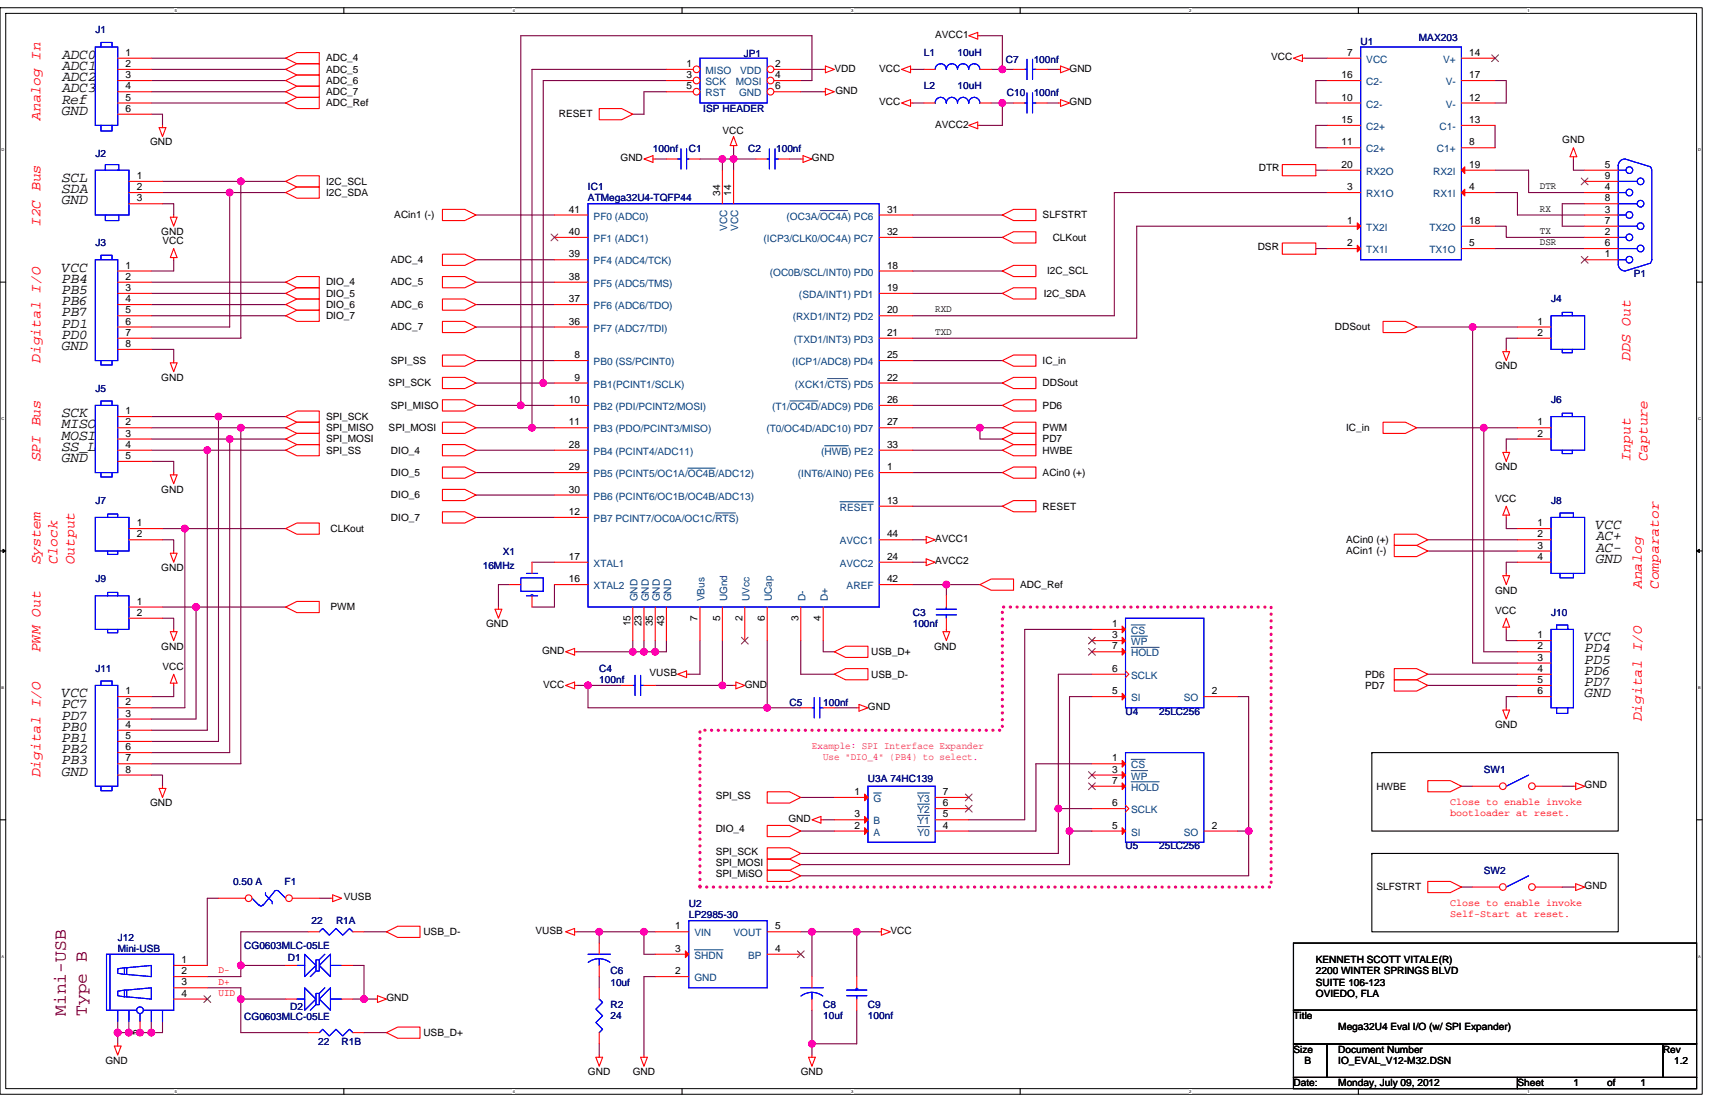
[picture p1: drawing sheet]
<svg xmlns="http://www.w3.org/2000/svg" width="432mm" height="279mm" viewBox="0 0 432 279" stroke-linecap="round" stroke-linejoin="round" font-family="sans-serif">
<path d="M0 1.9h428.6v273.5h-428.6zM1.4 3.4h425.8v270.6h-425.8z" fill="none" stroke="#000" stroke-width=".25"/>
<g fill="#fff">
<path d="M44 2.1h.6v1.1h-.6z"/>
<path d="M44 274.2h.6v1.1h-.6z"/>
</g>
<path d="M86.6 1.9v1.5M86.6 274v1.4" fill="none" stroke="#000" stroke-width=".28"/>
<g fill="#fff">
<path d="M129.1 2.1h.6v1.1h-.6z"/>
<path d="M129.1 274.2h.6v1.1h-.6z"/>
</g>
<path d="M171.7 1.9v1.5M171.7 274v1.4" fill="none" stroke="#000" stroke-width=".28"/>
<g fill="#fff">
<path d="M214.3 2.1h.5v1.1h-.5z"/>
<path d="M214.3 274.2h.5v1.1h-.5z"/>
</g>
<path d="M256.9 1.9v1.5M256.9 274v1.4" fill="none" stroke="#000" stroke-width=".28"/>
<g fill="#fff">
<path d="M299.4 2.1h.6v1.1h-.6z"/>
<path d="M299.4 274.2h.6v1.1h-.6z"/>
</g>
<path d="M342 1.9v1.5M342 274v1.4" fill="none" stroke="#000" stroke-width=".28"/>
<g fill="#fff">
<path d="M384.6 2.1h.5v1.1h-.5z"/>
<path d="M384.6 274.2h.5v1.1h-.5z"/>
<path d="M.4 37.2h.7v1.1h-.7z"/>
<path d="M427.5 37.2h.7v1.1h-.7z"/>
<path d="M.4 104.8h.7v1.2h-.7z"/>
<path d="M427.5 104.8h.7v1.2h-.7z"/>
</g>
<path d="M0 71h1.4M427.2 71h1.4" fill="none" stroke="#000" stroke-width=".28"/>
<g fill="#fff">
<path d="M.4 172.5h.6v1.1h-.6z"/>
<path d="M427.5 172.5h.7v1.1h-.7z"/>
</g>
<path d="M0 138.7h1.4M427.2 138.7h1.4" fill="none" stroke="#000" stroke-width=".28"/>
<path d="M.7 138.3l.7 .4-.7 .4zM427.2 138.7l.7-.4v.8z" fill="#000" stroke="#000" stroke-width=".25"/>
<g fill="#fff">
<path d="M.4 240.2h.6v1.1h-.6z"/>
<path d="M427.5 240.2h.7v1.1h-.7z"/>
</g>
<g fill="none" stroke="#000" stroke-width=".28">
<path d="M345.4 189.4h62v19.8h-62zM345.4 189.4h.1M0 206.4h1.4M345.4 214.8h62v19.7h-62zM345.4 214.8h.1M427.2 206.4h1.4M325.7 237.4h101.5v16.9h-101.5zM325.7 254.3h101.5v8.4h-101.5zM325.7 262.7h8.4v8.5h-8.4zM325.7 271.2h56.4v2.8h-56.4zM334.1 262.7h84.6v8.5h-84.6zM382.1 271.2h45.1v2.8h-45.1z"/>
<path d="M418.7 262.7h8.5v8.5h-8.5z"/>
</g>
<path d="M176.2 183.8h76.2v-31h67.6v70.5h-143.8z" fill="none" stroke="#ff0080" stroke-width=".83" stroke-dasharray="0 1.7"/>
<g fill="none" stroke="#800040" stroke-width=".28">
<path d="M38.1 17.5h33.8M38.1 14.6h33.8M167.8 17.5h-33.9v90.2M201.6 17.5h5.7M229.8 17.5h2.8M246.7 9h5.7v8.5M249.6 17.5h2.8M252.4 17.5h2.8M263.7 17.5h2.8M328.5 14.6h5.6M38.1 25.9h33.8M38.1 23.1h33.8"/>
<path d="M38.1 20.3h33.8M38.1 28.7h2.8v2.9M167.8 23.1h-5.7v5.6h-2.8M167.8 20.3h-31v76.1M184.7 37.2v2.8M201.6 23.1h5.7M201.6 20.3h2.8v-11.3h-73.3v93M229.8 25.9h2.8M249.6 25.9h2.8M252.4 25.9h2.8M252.4 25.9v5.7h-5.7M263.7 25.9h2.8"/>
<path d="M334.1 31.6h-2.8v5.6h2.8M334.1 20.3h-2.8v5.6h2.8M376.4 20.3h2.8v5.6h-2.8M376.4 31.6v5.6M40.9 51.3h2.8v2.8M40.9 48.5h16.9M40.9 45.7h19.7M57.8 48.5h14.1M57.8 48.5v33.8h-19.7M60.6 45.7h11.3M60.6 45.7v39.4h-22.5M119.8 54.1h19.8"/>
<path d="M165 40h2.8M176.2 40h5.7M181.9 40h2.8M181.9 40v2.8M184.7 40v2.8M184.7 40h5.6M198.8 40h2.8M229.8 59.8h22.6M229.8 54.1h22.6M331.3 42.8h2.8M334.1 56.9h-47.9v28.2h-56.4M334.1 48.5h-53.5v31h-50.8"/>
<path d="M376.4 42.8h8.5v5.7h14.1M376.4 56.9h2.8v2.9h19.8M376.4 48.5h5.7v5.6h16.9M396.2 40v2.8h2.8M399 51.3h-5.7v5.6h5.7M38.1 71h33.8M38.1 73.9h33.8M38.1 76.7h33.8M38.1 79.5h33.8M43.7 65.4v2.8h-5.6M119.8 65.4h19.8M119.8 71h19.8"/>
<path d="M119.8 76.7h19.8M229.8 68.2h22.6M229.8 73.9h22.6M331.3 62.6h2.8M376.4 62.6h22.6M38.1 87.9h5.6v2.9M119.8 96.4h17M119.8 82.3h19.8M119.8 90.8h19.8M136.8 96.4h2.8M229.8 96.4h22.6M229.8 90.8h22.6"/>
<path d="M356.7 82.3h14.1M370.8 82.3h11.3M370.8 82.3v84.6h11.3M382.1 85.1h-2.9v2.8M38.1 116.1h5.6v2.9M38.1 107.7h22.5M38.1 110.5h19.7M38.1 104.9h16.9M38.1 113.3h14.1M52.2 113.3h19.7M52.2 113.3v70.5h-14.1M55 104.9h16.9"/>
<path d="M55 104.9v81.7h-16.9M57.8 110.5h14.1M57.8 110.5v78.9h-19.7M60.6 107.7h11.3M60.6 107.7v84.6h-22.5M119.8 102h11.3M119.8 107.7h14.1M119.8 113.3h19.8M119.8 119h19.8M131.1 102h8.5M133.9 107.7h5.7M229.8 119h22.6"/>
<path d="M229.8 102h22.6M229.8 107.7h16.9v2.8h5.7M229.8 113.3h22.6M246.7 107.7h5.7M356.7 107.7h16.9M373.6 107.7h8.5M373.6 107.7v56.4h8.5M382.1 110.5h-2.9v2.8M40.9 135.9h2.8v2.8M40.9 133.1h5.6v45.1h-8.4M46.5 133.1h25.4M119.8 124.6h19.8"/>
<path d="M119.8 130.2h19.8M229.8 135.9h2.8M229.8 127.4h22.6M359.5 135.9h22.6M359.5 138.7h22.6M379.2 130.2v2.9h2.9M40.9 152.8h8.5v28.2h-11.3M40.9 155.6h2.8v2.8M49.4 152.8h22.5M128.3 147.2h-2.8v5.6M133.9 141.5h5.7M139.6 147.2v5.6h-5.7"/>
<path d="M229.8 141.5h2.8M229.8 147.2h8.5v2.8M238.3 147.2h8.4M274.9 158.4h-16.9v48h-14.1M379.2 158.4v2.8h2.9M382.1 141.5h-2.9v2.8M43.7 172.5v2.8h-5.6M145.2 172.5h2.8M145.2 164.1h14.1M148 172.5h8.5M148 172.5v5.7h45.2M159.3 161.2v2.9"/>
<path d="M159.3 164.1h2.8M162.1 164.1h2.9M162.1 161.2v2.9M165 161.2v2.9M165 172.5h16.9M167.8 161.2v2.9h-2.8M176.2 161.2v8.5h-2.8M181.9 161.2v11.3M181.9 172.5h2.8M193.2 161.2v17h8.4M201.6 161.2v8.5h8.5M207.3 161.2v2.9h2.8"/>
<path d="M210.1 178.2h5.6M274.9 169.7h-8.4v33.8M274.9 175.3h-5.6v42.3h-67.7M311.6 175.3h2.8v33.9M359.5 169.7h22.6M359.5 172.5h22.6M382.1 175.3h-2.9v2.9M38.1 195.1h2.8v2.8M274.9 192.3h-14.1v16.9h-16.9M368 197.9h2.8M393.3 197.9h2.9M201.6 209.2h8.5"/>
<path d="M201.6 200.7h8.5M207.3 206.4h2.8M266.5 203.5v11.3h-64.9M266.5 203.5h8.4M269.3 209.2h5.6M311.6 209.2h2.8M314.4 209.2v11.3h-112.8M55 226.1h-2.8v16.9M77.6 234.5h-17v8.5M80.4 226.1h2.8M91.7 234.5h5.6M145.2 234.5h5.7v2.9"/>
<path d="M150.9 234.5h11.2M162.1 234.5h2.9M162.1 234.5v5.7h2.9M201.6 234.5h2.8M204.4 234.5v11.3M204.4 234.5h11.3M215.7 234.5v11.3M215.7 234.5h5.7M368 223.3h2.8M393.3 223.3h2.9M29.6 257.1v2.8M29.6 259.9v2.8"/>
<path d="M29.6 259.9h2.8M32.4 257.1v2.8M32.4 259.9h5.7M38.1 257.1v2.8M40.9 257.1v2.8h-2.8M52.2 248.6h8.4v2.9M60.6 251.5h11.3M60.6 243h11.3M60.6 251.5v8.4h17M60.6 243v2.8h-8.4M88.8 243h2.9v8.5M88.8 251.5h2.9"/>
<path d="M91.7 251.5h2.8M91.7 259.9h5.6M150.9 245.8v2.8M165 245.8h-2.9v19.8M204.4 254.3v8.4M215.7 254.3v8.4h-11.3M150.9 262.7v2.9M204.4 262.7v2.9"/>
</g>
<g fill="#f0f" stroke="#f0f" stroke-width=".28">
<circle cx="215.7" cy="234.5" r=".84"/>
<circle cx="204.4" cy="234.5" r=".84"/>
<circle cx="204.4" cy="262.7" r=".84"/>
<circle cx="162.1" cy="234.5" r=".84"/>
<circle cx="150.9" cy="234.5" r=".84"/>
<circle cx="238.3" cy="147.1" r=".84"/>
<circle cx="46.5" cy="133" r=".84"/>
<circle cx="49.3" cy="152.8" r=".84"/>
<circle cx="57.8" cy="48.5" r=".84"/>
<circle cx="60.6" cy="45.6" r=".84"/>
<circle cx="52.2" cy="113.3" r=".84"/>
<circle cx="252.4" cy="17.4" r=".84"/>
<circle cx="252.4" cy="25.9" r=".84"/>
<circle cx="181.9" cy="172.5" r=".84"/>
<circle cx="148" cy="172.5" r=".84"/>
<circle cx="193.2" cy="178.1" r=".84"/>
<circle cx="60.6" cy="251.5" r=".84"/>
<circle cx="29.6" cy="259.9" r=".84"/>
<circle cx="38.1" cy="259.9" r=".84"/>
<circle cx="32.4" cy="259.9" r=".84"/>
<circle cx="91.6" cy="251.5" r=".84"/>
<circle cx="60.6" cy="243" r=".84"/>
<circle cx="35.3" cy="259.9" r=".84"/>
<circle cx="181.9" cy="40" r=".84"/>
<circle cx="184.7" cy="40" r=".84"/>
<circle cx="159.3" cy="164" r=".84"/>
<circle cx="165" cy="164" r=".84"/>
<circle cx="131.1" cy="102" r=".84"/>
<circle cx="133.9" cy="107.7" r=".84"/>
<circle cx="136.8" cy="96.4" r=".84"/>
<circle cx="246.7" cy="107.7" r=".84"/>
<circle cx="373.6" cy="107.7" r=".84"/>
<circle cx="370.8" cy="82.3" r=".84"/>
<circle cx="162.1" cy="164" r=".84"/>
<circle cx="55" cy="104.8" r=".84"/>
<circle cx="57.8" cy="110.5" r=".84"/>
<circle cx="60.6" cy="107.7" r=".84"/>
<circle cx="266.5" cy="203.5" r=".84"/>
<circle cx="269.3" cy="209.2" r=".84"/>
<circle cx="314.4" cy="209.2" r=".84"/>
</g>
<g fill="none" stroke="#f00" stroke-width=".28">
<path d="M71.9 14.6l2.8-1.4h5.7v2.8h-5.7zM71.9 17.5l2.8-1.5h5.7v2.9h-5.7zM207.3 17.5h.5M207.8 16.6l2.3 .9-2.3 .8zM227 17.5l2.3-.9v1.7zM229.3 17.5h.5M243.9 9l2.3-.9v1.7zM246.2 9h.5M266.5 17.5h.5M267 16.6l2.3 .9-2.3 .8zM325.7 14.6l2.2-.8v1.7zM327.9 14.6h.6"/>
<path d="M334.1 14.6h8.5M368 14.6h8.4M40.1 32.1h1.7l-.9 2.3zM40.9 31.6v.5M71.9 20.3l2.8-1.4h5.7v2.8h-5.7zM71.9 23.1l2.8-1.4h5.7v2.8h-5.7zM71.9 25.9l2.8-1.4h5.7v2.8h-5.7zM150.9 27.3h5.6l2.8 1.4-2.8 1.4h-5.6zM184.7 34.4l.8 2.2h-1.6zM184.7 36.6v.6M202.2 39.2l2.2 .8-2.2 .9zM207.3 23.1h.5"/>
<path d="M207.8 22.2l2.3 .9-2.3 .8zM227 25.9l2.3-.8v1.7zM229.3 25.9h.5M232.6 25.9h2.9M243.9 31.6l2.3-.9v1.7zM246.2 31.6h.5M246.7 25.9h2.9M255.2 25.9h2.8M260.8 25.9h2.9M266.5 25.9h.5M267 25.1l2.3 .8-2.3 .9zM334.1 37.2h8.5"/>
<path d="M334.1 31.6h8.5M334.1 25.9h8.5M334.1 20.3h8.5M368 37.2h8.4M368 31.6h8.4M368 25.9h8.4M368 20.3h8.4M396.2 37.2l.8 2.3h-1.7zM396.2 39.5v.5M42.9 54.7h1.7l-.9 2.2zM43.7 54.1v.6M71.9 45.7l2.8-1.5h5.7v2.9h-5.7z"/>
<path d="M71.9 48.5l2.8-1.4h5.7v2.8h-5.7zM111.4 52.7h5.6l2.8 1.4-2.8 1.4h-5.6zM162.1 40l2.3-.8v1.7zM164.4 40h.6M201.6 40h.6M252.4 59.8l2.8-1.5h5.6v2.9h-5.6zM252.4 54.1l2.8-1.4h5.6v2.8h-5.6zM322.9 41.4h8.4v2.8h-8.4zM334.1 56.9h8.5M334.1 48.5h8.5M334.1 42.8h8.5M368 56.9h8.4"/>
<path d="M368 48.5h8.4M368 42.8h8.4M43.7 62.6l.9 2.2h-1.7zM43.7 64.8v.6M71.9 71l2.8-1.4h5.7v2.8h-5.7zM71.9 79.5l2.8-1.4h5.7v2.8h-5.7zM71.9 76.7l2.8-1.4h5.7v2.8h-5.7zM71.9 73.9l2.8-1.5h5.7v2.9h-5.7zM111.4 64h5.6l2.8 1.4-2.8 1.4h-5.6zM111.4 69.6h5.6l2.8 1.4-2.8 1.4h-5.6zM111.4 75.3h5.6l2.8 1.4-2.8 1.4h-5.6zM252.4 68.2l2.8-1.4h5.6v2.8h-5.6z"/>
<path d="M252.4 73.9l2.8-1.5h5.6v2.9h-5.6zM322.9 61.2h8.4v2.8h-8.4zM334.1 62.6h8.5M368 62.6h8.4M42.9 91.3h1.7l-.9 2.3zM43.7 90.8v.5M111.4 89.4h5.6l2.8 1.4-2.8 1.4h-5.6zM111.4 95h5.6l2.8 1.4-2.8 1.4h-5.6zM111.4 80.9h5.6l2.8 1.4-2.8 1.4h-5.6zM252.4 90.8l2.8-1.4h5.6v2.8h-5.6zM252.4 96.4l2.8-1.4h5.6v2.8h-5.6zM348.2 80.9h5.7l2.8 1.4-2.8 1.4h-5.7z"/>
<path d="M378.4 88.5h1.7l-.9 2.3zM379.2 87.9v.6M42.9 119.5h1.7l-.9 2.3zM43.7 119v.5M71.9 104.9l2.8-1.4h5.7v2.8h-5.7zM71.9 113.3l2.8-1.4h5.7v2.8h-5.7zM71.9 110.5l2.8-1.4h5.7v2.8h-5.7zM71.9 107.7l2.8-1.4h5.7v2.8h-5.7zM111.4 106.3h5.6l2.8 1.4-2.8 1.4h-5.6zM111.4 100.6h5.6l2.8 1.4-2.8 1.5h-5.6zM111.4 111.9h5.6l2.8 1.4-2.8 1.4h-5.6zM111.4 117.6h5.6l2.8 1.4-2.8 1.4h-5.6z"/>
<path d="M252.4 119l2.8-1.4h5.6v2.8h-5.6zM252.4 107.7l2.8-1.4h5.6v2.8h-5.6zM252.4 102l2.8-1.4h5.6v2.9h-5.6zM252.4 110.5l2.8-1.4h5.6v2.8h-5.6zM252.4 113.3l2.8-1.4h5.6v2.8h-5.6zM348.2 106.3h5.7l2.8 1.4-2.8 1.4h-5.7zM378.4 113.9h1.7l-.9 2.2zM379.2 113.3v.6M42.9 139.3h1.7l-.9 2.2zM43.7 138.7v.6M71.9 133.1l2.8-1.4h5.7v2.8h-5.7zM111.4 128.8h5.6l2.8 1.4-2.8 1.5h-5.6z"/>
<path d="M111.4 123.2h5.6l2.8 1.4-2.8 1.4h-5.6zM232.6 135.9h.6M233.2 135l2.3 .9-2.3 .8zM252.4 127.4l2.8-1.4h5.6v2.8h-5.6zM351 137.3h5.7l2.8 1.4-2.8 1.4h-5.7zM351 134.5h5.7l2.8 1.4-2.8 1.4h-5.7zM379.2 129.7v.5M379.2 127.4l.9 2.3h-1.7zM42.9 159h1.7l-.9 2.2zM43.7 158.4v.6M71.9 152.8l2.8-1.4h5.7v2.8h-5.7zM124.7 153.4h1.6l-.8 2.2z"/>
<path d="M125.5 152.8v.6M232.6 141.5h.6M233.2 140.7l2.3 .8-2.3 .9zM237.4 159h1.7l-.8 2.2zM238.3 158.4v.6M246.7 147.2l2.9-1.4h5.6v2.8h-5.6zM378.4 144.9h1.7l-.9 2.3zM379.2 144.3v.6M379.2 157.9v.5M379.2 155.6l.9 2.3h-1.7zM43.7 169.7l.9 2.3h-1.7zM43.7 172v.5"/>
<path d="M142.4 164.1l2.3-.9v1.7zM142.4 172.5l2.3-.8v1.7zM144.7 164.1h.5M144.7 172.5h.5M170.6 169.7l2.3-.8v1.7zM172.9 169.7h.5M184.7 172.5h.6M185.3 171.7l2.2 .8-2.2 .9zM201.6 178.2h2.8M207.3 178.2h2.8M210.1 169.7l2.8-1.4h5.6v2.8h-5.6zM210.1 164.1l2.8-1.4h5.6v2.8h-5.6z"/>
<path d="M215.7 178.2h.6M216.3 177.3l2.2 .9-2.2 .8zM351 171.1h5.7l2.8 1.4-2.8 1.4h-5.7zM351 168.3h5.7l2.8 1.4-2.8 1.4h-5.7zM378.4 178.7h1.7l-.9 2.3zM379.2 178.2v.5M40.1 198.5h1.7l-.9 2.2zM40.9 197.9v.6M193.2 199.3h5.6l2.8 1.4-2.8 1.4h-5.6zM359.5 196.5h5.6l2.9 1.4-2.9 1.4h-5.6zM396.2 197.9h.5M396.7 197.1l2.3 .8-2.3 .9z"/>
<path d="M193.2 219.1h5.6l2.8 1.4-2.8 1.4h-5.6zM193.2 216.2h5.6l2.8 1.4-2.8 1.5h-5.6zM193.2 213.4h5.6l2.8 1.4-2.8 1.4h-5.6zM193.2 207.8h5.6l2.8 1.4-2.8 1.4h-5.6zM204.4 206.4l2.3-.9v1.7zM206.7 206.4h.6M210.1 209.2h8.4M210.1 206.4h8.4M210.1 200.7h8.4M235.5 209.2h8.4M235.5 206.4h8.4M235.5 203.5h8.4"/>
<path d="M235.5 200.7h8.4M83.2 226.1h.6M83.8 225.3l2.2 .8-2.2 .8zM97.3 234.5l2.8-1.3h5.6v2.8h-5.6zM142.4 234.5l2.3-.8v1.7zM144.7 234.5h.5M221.4 234.5h.5M221.9 233.7l2.3 .8-2.3 .9zM359.5 221.9h5.6l2.9 1.4-2.9 1.4h-5.6zM396.2 223.3h.5M396.7 222.4l2.3 .9-2.3 .8zM94.5 251.5h.5"/>
<path d="M95 250.6l2.3 .9-2.3 .8zM97.3 259.9l2.8-1.4h5.6v2.8h-5.6zM150.9 248.6v2.9M150.9 259.9v2.8M28.8 263.3h1.7l-.9 2.3zM29.6 262.7v.6M150 266.1h1.7l-.8 2.3zM150.9 265.6v.5M161.3 266.1h1.7l-.9 2.3zM162.1 265.6v.5M203.6 266.1h1.7l-.9 2.3zM204.4 265.6v.5"/>
</g>
<g fill="none" stroke="#00f" stroke-width=".28">
<path d="M342.6 11.8h25.4v53.6h-25.4zM246.7 25.9a1.39 1.39 0 0 0-1.4-1.4 1.38 1.38 0 0 0-1.4 1.4 1.39 1.39 0 0 0-1.4-1.4 1.38 1.38 0 0 0-1.4 1.4 1.4 1.4 0 0 0-1.5-1.4 1.38 1.38 0 0 0-1.3 1.4 1.4 1.4 0 0 0-1.5-1.4 1.38 1.38 0 0 0-1.3 1.4M258 25.9h.6M258.6 23.4v5M260 25.9h.8M260 23.4v5M204.4 178.2h.6M205 175.6v5.1M206.4 178.2h.9M206.4 175.6v5.1M218.5 197.9h17v14.1h-17zM63.5 226.1l1.7 1.7"/>
<path d="M65.2 227.7l.5 .3 .5-.3M66.8 224.7v.6l1.7 1.6v.6M69.1 224.4l.3-.2h.7l1.8 1.9M69.1 224.4l-2.8 3.4M150.9 251.5l.8 .8-1.7 1.7 1.7 1.7-1.7 1.7 1.7 1.7-.8 .8"/>
</g>
<g fill="#f00" stroke="#f00" stroke-width=".28">
<path d="M217.7 208.3l.8 .9-.8 .8z"/>
<path d="M217.7 205.5l.8 .9-.8 .8z"/>
<path d="M217.7 199.9l.8 .8-.8 .9z"/>
<path d="M341.7 61.7l.9 .9-.9 .8z"/>
<path d="M341.7 56.1l.9 .8-.9 .9z"/>
<path d="M368.8 47.6v1.7l-.8-.8z"/>
<path d="M368.8 42v1.7l-.8-.9z"/>
</g>
<path d="M219.9 199.6h2M231 199.6h3M231 208.1h3M231 205.2h3M231 202.4h3" fill="none" stroke="#004080" stroke-width=".25"/>
<path d="M375.6 13.8l1.7 1.7M377.3 13.8l-1.7 1.7M243.1 199.9l1.7 1.7M244.8 199.9l-1.8 1.7M243.1 202.7l1.7 1.7M244.8 202.7l-1.8 1.7" fill="none" stroke="#804000" stroke-width=".25"/>
<circle cx="72.8" cy="226.1" r=".84" fill="#fff" stroke="#f00" stroke-width=".28"/>
<path d="M73.6 226.1h6.8" fill="none" stroke="#f00" stroke-width=".28"/>
<circle cx="62.6" cy="226.1" r=".84" fill="#fff" stroke="#f00" stroke-width=".28"/>
<g fill="none" stroke="#f00" stroke-width=".28">
<path d="M29.6 14.6h8.5M29.6 17.5h8.5M29.6 20.3h8.5M29.6 23.1h8.5M29.6 25.9h8.5M29.6 28.7h8.5M167.8 40h2.8M173.4 40h2.8M190.3 40h2.9M196 40h2.8M399 42.8h8.4M399 45.7h8.4"/>
<path d="M399 48.5h8.4M399 51.3h8.4M399 54.1h8.4M399 56.9h8.4M399 59.8h8.4M29.6 68.2h8.5M29.6 71h8.5M29.6 73.9h8.5M29.6 76.7h8.5M29.6 79.5h8.5M399 62.6h8.4M399 65.4h8.4"/>
<path d="M29.6 82.3h8.5M29.6 85.1h8.5M29.6 87.9h8.5M32.4 133.1h8.5M32.4 135.9h8.5M156.5 172.5h2.8M162.1 172.5h2.9M382.1 161.2h8.4M382.1 164.1h8.4M382.1 166.9h8.4M382.1 169.7h8.4M382.1 172.5h8.4"/>
<path d="M382.1 175.3h8.4M55 226.1h6.8M77.6 234.5h2.8M88.8 234.5h2.9M150.9 237.4v2.8M35.3 257.1v2.8M43.7 243h8.5M43.7 245.8h8.5M43.7 248.6h8.5M43.7 251.5h8.5M71.9 251.5h2.8M71.9 243h2.8"/>
<path d="M86 251.5h2.8M86 243h2.8M150.9 243v2.8M204.4 245.8v2.8M204.4 251.5v2.8"/>
</g>
<g fill="none" stroke="#00f" stroke-width=".28">
<path d="M24 11.8h5.6v19.8h-5.6zM25.4 11.8v-1.1h2.8v1.1M25.4 31.6v1.4h2.8v-1.4M171.4 37.5v5M172.9 37.5v5M193.7 37.5v5M195.1 37.5v5M170.6 40h.8M172.9 40h.5M193.2 40h.5M195.1 40h.9M407.4 42.8h2"/>
<path d="M407.4 48.5h2M407.4 54.1h2M407.4 59.8h2M407.4 41.7v24.8a1.68 1.68 0 0 0 1.7 1.7M407.4 45.7h4.8M407.4 51.3h4.8M407.4 56.9h4.8M407.4 41.7a1.66 1.66 0 0 1 1.7-1.7l6.5 2M415.5 42l.4 .8M415.9 42.8v22.6M24 65.4h5.6v25.4h-5.6zM25.4 65.4v-1.1h2.8v1.1"/>
<path d="M407.4 65.4h2M407.4 62.6h4.8M415.6 66.2l-6.5 2M415.9 65.4l-.4 .8M25.4 90.8v1.1h2.8v-1.1M24 130.2h8.4v8.5h-8.4zM27.1 130.2v-.8h2.5v.8M27.1 138.7v.9h2.5v-.9M390.5 158.4h5.7v19.8h-5.7zM391.9 158.4v-1.1h2.8v1.1M159.3 172.5h.6M159.9 170v5.1"/>
<path d="M161.3 172.5h.8M161.3 170v5.1M391.9 178.2v1.4h2.8v-1.4M384.9 195.1l-5.7 2.8M80.4 234.5l.8-.8 1.7 1.7 1.7-1.7 1.7 1.7 1.7-1.7 .8 .8M27.7 240.2v14.1M29.6 254.3v2.8M31.3 249.2l-1.7 .3v1.1l1.7 .3M31.3 243.6l-1.7 .3v1.1l1.7 .3M31.9 243.6h-.6v1.7h.6M31.9 249.2h-.6v1.7h.6M31.9 243.6l6.2-.6v2.8l-6.2-.5z"/>
<path d="M31.9 249.2l6.2-.6v2.9l-6.2-.6zM32.4 254.3v2.8M34.4 254.3h-7.6v-14.1h16.9v14.1h-7.6M35.3 255.1v2M38.1 254.3v2.8M40.9 254.3v2.8M74.7 251.5h2M74.7 243h2M76.7 248.6l2.8 2.9-2.8 2.8zM76.7 240.2l2.8 2.8-2.8 2.8zM80.4 250.1h-.9v2.8M80.4 241.6h-.9v2.8"/>
<path d="M81.8 248.6l-1.4 1.5v2.8h-.9l-1.4 1.4M81.8 240.2l-1.4 1.4v2.8h-.9l-1.4 1.4M83.2 251.5h2.8M83.2 243h2.8M83.2 248.6v5.7l-2.8-2.8zM83.2 240.2v5.6l-2.8-2.8zM148 240.2h5.7M148.1 242.3l1.3-.7 1.5-.3 1.4 .3 1.3 .7M150.9 241.3v1.7M201.6 248.6h5.7M201.7 250.7l1.3-.7 1.4-.2 1.5 .2 1.3 .7M204.4 249.8v1.7"/>
<circle cx="410.2" cy="48.5" r=".84"/>
<circle cx="410.2" cy="59.7" r=".84"/>
<circle cx="410.2" cy="42.8" r=".84"/>
<circle cx="410.2" cy="54.1" r=".84"/>
<circle cx="413.1" cy="56.9" r=".84"/>
<circle cx="413.1" cy="51.3" r=".84"/>
<circle cx="413.1" cy="45.6" r=".84"/>
<circle cx="410.2" cy="65.4" r=".84"/>
<circle cx="413.1" cy="62.6" r=".84"/>
<circle cx="35.3" cy="254.3" r=".84"/>
</g>
<path d="M398.1 44.8l1.7 1.7M399.8 44.8l-1.7 1.7M398.1 64.5l1.7 1.8M399.8 64.5l-1.7 1.8M51.4 250.6l1.7 1.7M53 250.6l-1.7 1.7" fill="none" stroke="#804000" stroke-width=".25"/>
<circle cx="378.4" cy="197.9" r=".84" fill="#fff" stroke="#f00" stroke-width=".28"/>
<path d="M370.8 197.9h6.7" fill="none" stroke="#f00" stroke-width=".28"/>
<circle cx="385.7" cy="197.9" r=".84" fill="#fff" stroke="#f00" stroke-width=".28"/>
<g fill="none" stroke="#f00" stroke-width=".28">
<path d="M32.4 45.7h8.5M32.4 48.5h8.5M32.4 51.3h8.5M139.6 54.1h8.4M139.6 59.8h8.4M181.9 42.8v8.5M184.7 42.8v8.5M221.4 54.1h8.4M221.4 59.8h8.4M139.6 65.4h8.4M139.6 71h8.4M139.6 76.7h8.4"/>
<path d="M221.4 68.2h8.4M221.4 73.9h8.4M221.4 79.5h8.4M139.6 90.8h8.4M139.6 96.4h8.4M139.6 82.3h8.4M221.4 85.1h8.4M221.4 90.8h8.4M221.4 96.4h8.4M29.6 104.9h8.5M29.6 107.7h8.5M29.6 110.5h8.5"/>
<path d="M29.6 113.3h8.5M29.6 116.1h8.5M139.6 102h8.4M139.6 107.7h8.4M139.6 113.3h8.4M139.6 119h8.4M221.4 102h8.4M221.4 107.7h8.4M221.4 113.3h8.4M221.4 119h8.4M139.6 124.6h8.4M139.6 130.2h8.4"/>
<path d="M221.4 135.9h8.4M221.4 127.4h8.4M32.4 152.8h8.5M32.4 155.6h8.5M128.3 147.2h2.8M133.9 150v2.8M133.9 141.5v2.8M139.6 147.2h8.4M139.6 141.5h8.4M159.3 152.8v8.4M162.1 152.8v8.4M165 152.8v8.4"/>
<path d="M167.8 152.8v8.4M176.2 152.8v8.4M181.9 152.8v8.4M187.5 152.8v8.4M193.2 152.8v8.4M201.6 152.8v8.4M207.3 152.8v8.4M221.4 141.5h8.4M221.4 147.2h8.4M274.9 158.4h8.5M274.9 164.1h8.5M274.9 161.2h8.5"/>
<path d="M274.9 175.3h8.5M274.9 169.7h8.5M283.4 168.9l.8 .8-.8 .9M303.1 175.3h8.5M274.9 197.9h8.5M274.9 195.1h8.5M274.9 192.3h8.5M386.6 197.9h6.7M274.9 209.2h8.5M274.9 203.5h8.5M283.4 202.7l.8 .8-.8 .9M303.1 209.2h8.5"/>
<path d="M77.6 259.9h2.8M88.8 259.9h2.9"/>
</g>
<g fill="none" stroke="#00f" stroke-width=".28">
<path d="M24 42.8h8.4v11.3h-8.4zM26.5 42.8v-1.4h3.4v1.4h-.3M26.8 54.1h-.3v1.4h3.4v-1.4M148 51.3h73.4v101.5h-73.4zM24 102h5.6v17h-5.6zM25.4 119v1.1h2.8v-1.1M25.4 102v-1.1h2.8v1.1M24 150h8.4v8.4h-8.4zM27.1 150v-.9h2.5v.9M27.1 158.4v.9h2.5v-.9M131.1 145.5h5.7v3.3h-5.7zM132.5 150h2.9"/>
<path d="M132.5 144.3h2.9M133.7 149.9a.28 .28 0 0 1 .2-.2 .28 .28 0 0 1 .3 .2M283.4 155.6h19.7v22.6h-19.7zM283.4 189.4h19.7v22.6h-19.7zM384.9 220.5l-5.7 2.8M80.4 259.9l.8-.8 1.7 1.7 1.7-1.7 1.7 1.7 1.7-1.7 .8 .8"/>
</g>
<g fill="#f00" stroke="#f00" stroke-width=".28">
<path d="M282.5 163.2l.9 .9-.9 .8z"/>
<path d="M282.5 160.4l.9 .8-.9 .9z"/>
<path d="M282.5 174.5l.9 .8-.9 .9z"/>
<path d="M282.5 157.6l.9 .8-.9 .9z"/>
<path d="M282.5 197.1l.9 .8-.9 .9z"/>
<path d="M282.5 194.2l.9 .9-.9 .8z"/>
<path d="M282.5 208.3l.9 .9-.9 .8z"/>
<path d="M282.5 191.4l.9 .9-.9 .8z"/>
</g>
<path d="M138.7 58.9l1.8 1.7M140.4 58.9l-1.7 1.7M186.7 160.4l1.7 1.7M188.4 160.4l-1.8 1.7M274.1 163.2l1.7 1.7M274.1 160.4l1.7 1.7M275.8 163.2l-1.8 1.7M275.8 160.4l-1.8 1.7M274.1 197.1l1.7 1.7M274.1 194.2l1.7 1.8M275.8 197.1l-1.8 1.7M275.8 194.2l-1.8 1.8" fill="none" stroke="#804000" stroke-width=".25"/>
<g fill="none" stroke="#004080" stroke-width=".25">
<path d="M206.5 53h6.9M208.4 95.3h5M173.2 117.8h6.9M198.9 100.9h7.1M207.6 112.2h6M180.1 129.1h5.1M211.5 126.3h8.4M284.8 157.3h3.5M284.8 162.9h7.1M284.8 160.1h4.1M284.8 196.8h7.1M284.8 194h4.1"/>
<path d="M284.8 191.1h3.5"/>
</g>
<circle cx="378.4" cy="223.3" r=".84" fill="#fff" stroke="#f00" stroke-width=".28"/>
<path d="M370.8 223.3h6.7" fill="none" stroke="#f00" stroke-width=".28"/>
<circle cx="385.7" cy="223.3" r=".84" fill="#fff" stroke="#f00" stroke-width=".28"/>
<path d="M232.6 17.5h2.9M246.7 17.5h2.9M165 234.5h8.4M193.2 234.5h8.4M386.6 223.3h6.7M165 245.8h8.4M165 240.2h8.4M193.2 240.2h8.4" fill="none" stroke="#f00" stroke-width=".28"/>
<path d="M176.2 14.6h17v11.3h-17zM246.7 17.4a1.39 1.39 0 0 0-1.4-1.4 1.41 1.41 0 0 0-1.4 1.4 1.39 1.39 0 0 0-1.4-1.4 1.41 1.41 0 0 0-1.4 1.4 1.4 1.4 0 0 0-1.5-1.4 1.41 1.41 0 0 0-1.3 1.4 1.4 1.4 0 0 0-1.5-1.4 1.38 1.38 0 0 0-1.3 1.4M173.4 231.7h19.8v16.9h-19.8z" fill="none" stroke="#00f" stroke-width=".28"/>
<path d="M172.6 239.4l.8 .8-.8 .8z" fill="#f00" stroke="#f00" stroke-width=".28"/>
<path d="M174.8 239.1h7.3" fill="none" stroke="#004080" stroke-width=".25"/>
<path d="M200.8 239.4l1.7 1.7M202.5 239.4l-1.8 1.7" fill="none" stroke="#804000" stroke-width=".25"/>
<circle cx="175.4" cy="17.4" r=".84" fill="#fff" stroke="#f00" stroke-width=".28"/>
<path d="M167.8 17.5h6.7" fill="none" stroke="#f00" stroke-width=".28"/>
<circle cx="194" cy="17.4" r=".84" fill="#fff" stroke="#f00" stroke-width=".28"/>
<path d="M194.9 17.5h6.7" fill="none" stroke="#f00" stroke-width=".28"/>
<circle cx="175.4" cy="20.3" r=".84" fill="#fff" stroke="#f00" stroke-width=".28"/>
<path d="M167.8 20.3h6.7" fill="none" stroke="#f00" stroke-width=".28"/>
<circle cx="194" cy="20.3" r=".84" fill="#fff" stroke="#f00" stroke-width=".28"/>
<path d="M194.9 20.3h6.7" fill="none" stroke="#f00" stroke-width=".28"/>
<circle cx="175.4" cy="23.1" r=".84" fill="#fff" stroke="#f00" stroke-width=".28"/>
<path d="M167.8 23.1h6.7" fill="none" stroke="#f00" stroke-width=".28"/>
<circle cx="194" cy="23.1" r=".84" fill="#fff" stroke="#f00" stroke-width=".28"/>
<g fill="none" stroke="#f00" stroke-width=".28">
<path d="M255.2 17.5h2.8M260.8 17.5h2.9M194.9 23.1h6.7M382.1 82.3h8.4M382.1 85.1h8.4M382.1 107.7h8.4M382.1 110.5h8.4M382.1 133.1h8.4M382.1 135.9h8.4M382.1 138.7h8.4M238.3 150v2.8M238.3 155.6v2.8"/>
<path d="M382.1 141.5h8.4M29.6 175.3h8.5M29.6 178.2h8.5M29.6 181h8.5M29.6 183.8h8.5M29.6 186.6h8.5M29.6 189.4h8.5M29.6 192.3h8.5M29.6 195.1h8.5M215.7 245.8v2.8M215.7 251.5v2.8"/>
</g>
<g fill="none" stroke="#00f" stroke-width=".28">
<path d="M258 17.5h.6M258.6 14.9v5.1M260 17.5h.8M260 14.9v5.1M390.5 79.5h8.5v8.4h-8.5zM393.3 79.5v-.9h2.6v.9M393.3 87.9v.9h2.6v-.9M390.5 104.9h8.5v8.4h-8.5zM393.3 113.3v.9h2.6v-.9M393.3 104.9v-.9h2.6v.9M390.5 130.2h8.5v14.1h-8.5zM392.8 130.2v-1.1h3.4v1.1"/>
<path d="M235.7 154.8h5.1M235.7 153.4h5.1M238.3 152.8v.6M238.3 154.8v.8M392.8 144.3v1.2h3.4v-1.2M24 172.5h5.6v25.4h-5.6zM25.4 172.5v-1.1h2.8v1.1M25.4 197.9v1.1h2.8v-1.1M213.2 250.6h5M213.2 249.2h5M215.4 249.2v-.3h.6v.3M215.7 248.6v.6"/>
<path d="M215.7 250.6v.9"/>
</g>
<g fill="#f0f" stroke="#f0f" stroke-width=".28">
<circle cx="215.7" cy="234.5" r=".84"/>
<circle cx="204.4" cy="234.5" r=".84"/>
<circle cx="204.4" cy="262.7" r=".84"/>
<circle cx="162.1" cy="234.5" r=".84"/>
<circle cx="150.9" cy="234.5" r=".84"/>
<circle cx="238.3" cy="147.1" r=".84"/>
<circle cx="46.5" cy="133" r=".84"/>
<circle cx="49.3" cy="152.8" r=".84"/>
<circle cx="57.8" cy="48.5" r=".84"/>
<circle cx="60.6" cy="45.6" r=".84"/>
<circle cx="52.2" cy="113.3" r=".84"/>
<circle cx="252.4" cy="17.4" r=".84"/>
<circle cx="252.4" cy="25.9" r=".84"/>
<circle cx="181.9" cy="172.5" r=".84"/>
<circle cx="148" cy="172.5" r=".84"/>
<circle cx="193.2" cy="178.1" r=".84"/>
<circle cx="60.6" cy="251.5" r=".84"/>
<circle cx="29.6" cy="259.9" r=".84"/>
<circle cx="38.1" cy="259.9" r=".84"/>
<circle cx="32.4" cy="259.9" r=".84"/>
<circle cx="91.6" cy="251.5" r=".84"/>
<circle cx="60.6" cy="243" r=".84"/>
<circle cx="35.3" cy="259.9" r=".84"/>
<circle cx="181.9" cy="40" r=".84"/>
<circle cx="184.7" cy="40" r=".84"/>
<circle cx="159.3" cy="164" r=".84"/>
<circle cx="165" cy="164" r=".84"/>
<circle cx="131.1" cy="102" r=".84"/>
<circle cx="133.9" cy="107.7" r=".84"/>
<circle cx="136.8" cy="96.4" r=".84"/>
<circle cx="246.7" cy="107.7" r=".84"/>
<circle cx="373.6" cy="107.7" r=".84"/>
<circle cx="370.8" cy="82.3" r=".84"/>
<circle cx="162.1" cy="164" r=".84"/>
<circle cx="55" cy="104.8" r=".84"/>
<circle cx="57.8" cy="110.5" r=".84"/>
<circle cx="60.6" cy="107.7" r=".84"/>
<circle cx="266.5" cy="203.5" r=".84"/>
<circle cx="269.3" cy="209.2" r=".84"/>
<circle cx="314.4" cy="209.2" r=".84"/>
</g>
<g font-size="4.5" fill="#800000">
<text x="16.6" y="255.7" transform="rotate(-90 16.6 255.7)">Mini-USB</text>
<text x="21.8" y="255.7" transform="rotate(-90 21.8 255.7)">Type B</text>
</g>
<g font-size="3.7">
<text x="15.5" y="17.6">ADC1</text>
<text x="15.5" y="14.8">ADC0</text>
<text x="15.5" y="20.4">ADC2</text>
<text x="15.5" y="23.2">ADC3</text>
<text x="15.5" y="26.1">Ref</text>
<text x="15.5" y="28.9">GND</text>
<text x="15.5" y="45.8">SCL</text>
<text x="15.5" y="48.6">SDA</text>
<text x="15.5" y="51.4">GND</text>
<text x="15.5" y="71.2">PB4</text>
<text x="15.5" y="68.3">VCC</text>
<text x="15.5" y="74">PB5</text>
<text x="15.5" y="76.8">PB6</text>
<text x="15.5" y="79.6">PB7</text>
<text x="15.5" y="82.4">PD1</text>
<text x="15.5" y="85.3">PD0</text>
<text x="15.5" y="88.1">GND</text>
<text x="15.5" y="105">SCK</text>
<text x="15.5" y="107.8">MISO</text>
<text x="15.5" y="110.6">MOSI</text>
<text x="15.5" y="113.5">SS_L</text>
<text x="15.5" y="116.3">GND</text>
<text x="401.8" y="136">AC+</text>
<text x="401.8" y="133.2">VCC</text>
<text x="401.8" y="141.7">GND</text>
<text x="401.8" y="138.8">AC-</text>
<text x="399" y="161.4">VCC</text>
<text x="399" y="167">PD5</text>
<text x="399" y="164.2">PD4</text>
<text x="399" y="172.7">PD7</text>
<text x="399" y="169.9">PD6</text>
<text x="15.5" y="178.3">PC7</text>
<text x="15.5" y="175.5">VCC</text>
<text x="399" y="175.5">GND</text>
<text x="15.5" y="181.1">PD7</text>
<text x="15.5" y="184">PB0</text>
<text x="15.5" y="186.8">PB1</text>
<text x="15.5" y="189.6">PB2</text>
<text x="15.5" y="192.4">PB3</text>
<text x="15.5" y="195.2">GND</text>
</g>
<g font-size="3.7" fill="#f00">
<text x="10.2" y="30.4" transform="rotate(-90 10.2 30.4)">Analog In</text>
<text x="10.2" y="56.9" transform="rotate(-90 10.2 56.9)">I2C Bus</text>
<text x="10.2" y="91.3" transform="rotate(-90 10.2 91.3)">Digital I/O</text>
<text x="410.5" y="90.8" transform="rotate(-90 410.5 90.8)">DDS Out</text>
<text x="10.2" y="116.1" transform="rotate(-90 10.2 116.1)">SPI Bus</text>
<text x="410.5" y="116.1" transform="rotate(-90 410.5 116.1)">Input</text>
<text x="414.8" y="116.1" transform="rotate(-90 414.8 116.1)">Capture</text>
<text x="10.2" y="142.1" transform="rotate(-90 10.2 142.1)">System</text>
<text x="14.5" y="142.1" transform="rotate(-90 14.5 142.1)">Clock</text>
<text x="18.7" y="142.1" transform="rotate(-90 18.7 142.1)">Output</text>
<text x="413.4" y="148.3" transform="rotate(-90 413.4 148.3)">Analog</text>
<text x="417.6" y="148.3" transform="rotate(-90 417.6 148.3)">Comparator</text>
<text x="10.2" y="164.1" transform="rotate(-90 10.2 164.1)">PWM Out</text>
<text x="413.4" y="181.5" transform="rotate(-90 413.4 181.5)">Digital I/O</text>
<text x="10.2" y="195.6" transform="rotate(-90 10.2 195.6)">Digital I/O</text>
</g>
<g font-size="2.5" fill="#000080">
<text x="24" y="8.4">J1</text>
<text x="342.6" y="11.2">U1</text>
<text x="357.3" y="10.4">MAX203</text>
<text x="187.2" y="14.4">JP1</text>
<text x="232.6" y="14.1">L1</text>
<text x="241.1" y="14.1">10uH</text>
<text x="253.2" y="15.8">C7</text>
<text x="260.3" y="15.8">100nf</text>
<text x="232.6" y="22.5">L2</text>
<text x="241.1" y="22.5">10uH</text>
<text x="177.1" y="28.2">ISP HEADER</text>
<text x="253.5" y="24.2">C10</text>
<text x="260.3" y="24.2">100nf</text>
<text x="24" y="39.4">J2</text>
<text x="164.4" y="38.3">100nf</text>
<text x="173.4" y="38.3">C1</text>
<text x="188.4" y="38.3">C2</text>
<text x="195.4" y="38.3">100nf</text>
<text x="148" y="47.9">IC1</text>
<text x="148" y="50.7">ATMega32U4-TQFP44</text>
<text x="24" y="62">J3</text>
<text x="411.4" y="69.6">P1</text>
<text x="390.5" y="76.1">J4</text>
<text x="24" y="98.7">J5</text>
<text x="390.5" y="101.5">J6</text>
<text x="24" y="126.9">J7</text>
<text x="390.5" y="126.9">J8</text>
<text x="121.5" y="143.2">16MHz</text>
<text x="126.6" y="139.8">X1</text>
<text x="24" y="146.6">J9</text>
<text x="229.8" y="155">C3</text>
<text x="390.5" y="155">J10</text>
<text x="229.8" y="157.9">100nf</text>
<text x="24" y="169.1">J11</text>
<text x="150.9" y="169.1">C4</text>
<text x="150.9" y="172">100nf</text>
<text x="198.8" y="177.6">C5</text>
<text x="207.3" y="177.6">100nf</text>
<text x="283.4" y="179.9">U4</text>
<text x="291.8" y="179.9">25LC256</text>
<text x="218.5" y="196.8">U3A 74HC139</text>
<text x="373.6" y="194.5">SW1</text>
<text x="283.4" y="213.7">U5</text>
<text x="291.8" y="213.7">25LC256</text>
<text x="373.6" y="219.9">SW2</text>
<text x="58.7" y="222.7">0.50 A</text>
<text x="71.6" y="222.7">F1</text>
<text x="78.4" y="232.6">22</text>
<text x="84.6" y="232.6">R1A</text>
<text x="173.4" y="231.2">LP2985-30</text>
<text x="173.4" y="228.3">U2</text>
<text x="29.6" y="236.8">J12</text>
<text x="29.6" y="239.6">Mini-USB</text>
<text x="61.5" y="238.8">CG0603MLC-05LE</text>
<text x="72.5" y="241.9">D1</text>
<text x="153.7" y="245.3">C6</text>
<text x="153.7" y="248.1">10uf</text>
<text x="61.5" y="256.8">CG0603MLC-05LE</text>
<text x="73" y="254.3">D2</text>
<text x="153.7" y="253.7">R2</text>
<text x="153.7" y="256.5">24</text>
<text x="207.3" y="253.7">C8</text>
<text x="207.3" y="256.5">10uf</text>
<text x="218.5" y="253.7">C9</text>
<text x="218.5" y="256.5">100nf</text>
<text x="80.1" y="263">22</text>
<text x="86" y="263">R1B</text>
</g>
<g font-size="2.5">
<text x="235.5" y="9.5">AVCC1</text>
<text x="31.6" y="14.1">1</text>
<text x="31.6" y="16.9">2</text>
<text x="82.1" y="15.5">ADC_4</text>
<text x="172.8" y="16.9">1</text>
<text x="195.1" y="16.9">2</text>
<text x="320" y="15.2">VCC</text>
<text x="339.2" y="14.1">7</text>
<text x="369.9" y="14.1">14</text>
<text x="31.6" y="19.7">3</text>
<text x="31.6" y="22.5">4</text>
<text x="82.1" y="18.3">ADC_5</text>
<text x="82.1" y="21.1">ADC_6</text>
<text x="82.1" y="23.9">ADC_7</text>
<text x="172.8" y="19.7">3</text>
<text x="172.8" y="22.5">5</text>
<text x="195.1" y="19.7">4</text>
<text x="195.1" y="22.5">6</text>
<text x="210.1" y="18">VDD</text>
<text x="210.4" y="23.6">GND</text>
<text x="221.4" y="18">VCC</text>
<text x="269.3" y="18">GND</text>
<text x="337.8" y="19.7">16</text>
<text x="369.9" y="19.7">17</text>
<text x="31.6" y="25.3">5</text>
<text x="31.6" y="28.2">6</text>
<text x="82.1" y="26.8">ADC_Ref</text>
<text x="140.7" y="29.6">RESET</text>
<text x="221.4" y="26.5">VCC</text>
<text x="269.3" y="26.5">GND</text>
<text x="337.8" y="25.3">10</text>
<text x="369.9" y="25.3">12</text>
<text x="181.9" y="33.8">VCC</text>
<text x="235.5" y="32.1">AVCC2</text>
<text x="337.8" y="31">15</text>
<text x="369.9" y="31">13</text>
<text x="37.8" y="36.6">GND</text>
<text x="156.2" y="40.6">GND</text>
<text x="204.4" y="40.6">GND</text>
<text x="337.8" y="36.6">11</text>
<text x="369.9" y="36.6">8</text>
<text x="393.3" y="36.1">GND</text>
<text x="34.4" y="45.1">1</text>
<text x="34.4" y="47.9">2</text>
<text x="82.1" y="46.5">I2C_SCL</text>
<text x="316.9" y="43.1">DTR</text>
<text x="337.8" y="42.2">20</text>
<text x="339.2" y="47.9">3</text>
<text x="369.9" y="47.9">4</text>
<text x="369.9" y="42.2">19</text>
<text x="387.7" y="47.6">DTR</text>
<text x="404.1" y="42.2">5</text>
<text x="404.1" y="45.1">9</text>
<text x="404.1" y="47.9">4</text>
<text x="34.4" y="50.7">3</text>
<text x="82.1" y="49.3">I2C_SDA</text>
<text x="143.2" y="53.5">41</text>
<text x="181.3" y="49.3" transform="rotate(-90 181.3 49.3)">34</text>
<text x="184.1" y="49.3" transform="rotate(-90 184.1 49.3)">14</text>
<text x="223.3" y="53.5">31</text>
<text x="387.7" y="53.3">RX</text>
<text x="404.1" y="50.7">8</text>
<text x="404.1" y="53.5">3</text>
<text x="40.6" y="59.2">GND</text>
<text x="99.3" y="54.9">ACin1 (-)</text>
<text x="143.2" y="59.2">40</text>
<text x="223.3" y="59.2">32</text>
<text x="262.5" y="54.9">SLFSTRT</text>
<text x="339.2" y="56.3">1</text>
<text x="369.9" y="56.3">18</text>
<text x="387.7" y="58.9">TX</text>
<text x="404.1" y="56.3">7</text>
<text x="404.1" y="59.2">2</text>
<text x="40.9" y="61.4">VCC</text>
<text x="143.2" y="64.8">39</text>
<text x="265" y="60.6">CLKout</text>
<text x="316.7" y="62.8">DSR</text>
<text x="339.2" y="62">2</text>
<text x="369.9" y="62">5</text>
<text x="387.7" y="61.7">DSR</text>
<text x="404.1" y="62">6</text>
<text x="404.1" y="64.8">1</text>
<text x="31.6" y="67.6">1</text>
<text x="31.6" y="70.4">2</text>
<text x="82.1" y="71.9">DIO_4</text>
<text x="98.4" y="66.2">ADC_4</text>
<text x="98.4" y="71.9">ADC_5</text>
<text x="143.2" y="70.4">38</text>
<text x="223.3" y="67.6">18</text>
<text x="263.7" y="69">I2C_SCL</text>
<text x="31.6" y="73.3">3</text>
<text x="31.6" y="76.1">4</text>
<text x="82.1" y="77.5">DIO_6</text>
<text x="82.1" y="74.7">DIO_5</text>
<text x="98.4" y="77.5">ADC_6</text>
<text x="143.2" y="76.1">37</text>
<text x="223.3" y="73.3">19</text>
<text x="262.8" y="74.7">I2C_SDA</text>
<text x="31.6" y="78.9">5</text>
<text x="31.6" y="81.7">6</text>
<text x="82.1" y="80.3">DIO_7</text>
<text x="98.4" y="83.1">ADC_7</text>
<text x="143.2" y="81.7">36</text>
<text x="223.3" y="78.9">20</text>
<text x="235.5" y="78.7">RXD</text>
<text x="336.1" y="83.1">DDSout</text>
<text x="387.1" y="81.7">1</text>
<text x="31.6" y="84.5">7</text>
<text x="31.6" y="87.4">8</text>
<text x="223.3" y="84.5">21</text>
<text x="235.5" y="84.3">TXD</text>
<text x="387.1" y="84.5">2</text>
<text x="40.6" y="95.8">GND</text>
<text x="98.4" y="91.6">SPI_SS</text>
<text x="144.7" y="90.2">8</text>
<text x="144.7" y="95.8">9</text>
<text x="223.3" y="90.2">25</text>
<text x="223.3" y="95.8">22</text>
<text x="262.5" y="91.6">IC_in</text>
<text x="376.4" y="93">GND</text>
<text x="97.9" y="97.2">SPI_SCK</text>
<text x="143.2" y="101.5">10</text>
<text x="223.3" y="101.5">26</text>
<text x="262.5" y="97.2">DDSout</text>
<text x="31.6" y="104.3">1</text>
<text x="31.6" y="107.1">2</text>
<text x="82.1" y="105.7">SPI_SCK</text>
<text x="98.4" y="102.9">SPI_MISO</text>
<text x="143.2" y="107.1">11</text>
<text x="223.3" y="107.1">27</text>
<text x="262.5" y="102.9">PD6</text>
<text x="387.1" y="107.1">1</text>
<text x="31.6" y="109.9">3</text>
<text x="31.6" y="112.7">4</text>
<text x="82.1" y="111.3">SPI_MOSI</text>
<text x="82.1" y="108.5">SPI_MISO</text>
<text x="97.9" y="108.5">SPI_MOSI</text>
<text x="143.2" y="112.7">28</text>
<text x="223.3" y="112.7">33</text>
<text x="262.5" y="108.5">PWM</text>
<text x="262.5" y="111.3">PD7</text>
<text x="338.9" y="108.5">IC_in</text>
<text x="387.1" y="109.9">2</text>
<text x="31.6" y="115.5">5</text>
<text x="82.1" y="114.2">SPI_SS</text>
<text x="98.4" y="114.2">DIO_4</text>
<text x="98.4" y="119.8">DIO_5</text>
<text x="143.2" y="118.4">29</text>
<text x="223.3" y="118.4">1</text>
<text x="262.5" y="119.8">ACin0 (+)</text>
<text x="262.5" y="114.2">HWBE</text>
<text x="376.4" y="118.4">GND</text>
<text x="40.6" y="124">GND</text>
<text x="98.4" y="125.4">DIO_6</text>
<text x="143.2" y="124">30</text>
<text x="98.4" y="131.1">DIO_7</text>
<text x="143.2" y="129.6">12</text>
<text x="223.3" y="126.8">13</text>
<text x="262.5" y="128.2">RESET</text>
<text x="376.4" y="126.3">VCC</text>
<text x="34.4" y="132.5">1</text>
<text x="34.4" y="135.3">2</text>
<text x="83.2" y="133.9">CLKout</text>
<text x="223.3" y="135.3">44</text>
<text x="235.5" y="136.4">AVCC1</text>
<text x="338.9" y="136.7">ACin0 (+)</text>
<text x="387.1" y="132.5">1</text>
<text x="387.1" y="135.3">2</text>
<text x="40.6" y="143.8">GND</text>
<text x="143.2" y="140.9">17</text>
<text x="223.3" y="140.9">24</text>
<text x="235.5" y="142.1">AVCC2</text>
<text x="338.9" y="139.5">ACin1 (-)</text>
<text x="387.1" y="138.1">3</text>
<text x="387.1" y="140.9">4</text>
<text x="143.2" y="146.6">16</text>
<text x="223.3" y="146.6">42</text>
<text x="256.9" y="148">ADC_Ref</text>
<text x="376.4" y="149.4">GND</text>
<text x="34.4" y="152.2">1</text>
<text x="34.4" y="155">2</text>
<text x="83.2" y="153.6">PWM</text>
<text x="376.4" y="154.5">VCC</text>
<text x="122.4" y="157.9">GND</text>
<text x="158.7" y="157.6" transform="rotate(-90 158.7 157.6)">15</text>
<text x="161.5" y="157.6" transform="rotate(-90 161.5 157.6)">23</text>
<text x="164.4" y="157.6" transform="rotate(-90 164.4 157.6)">35</text>
<text x="167.2" y="157.6" transform="rotate(-90 167.2 157.6)">43</text>
<text x="175.6" y="156.2" transform="rotate(-90 175.6 156.2)">7</text>
<text x="181.3" y="156.2" transform="rotate(-90 181.3 156.2)">5</text>
<text x="186.9" y="156.2" transform="rotate(-90 186.9 156.2)">2</text>
<text x="192.6" y="156.2" transform="rotate(-90 192.6 156.2)">6</text>
<text x="201" y="156.2" transform="rotate(-90 201 156.2)">3</text>
<text x="206.7" y="156.2" transform="rotate(-90 206.7 156.2)">4</text>
<text x="280" y="160.7">3</text>
<text x="280" y="157.8">1</text>
<text x="387.1" y="160.7">1</text>
<text x="40.6" y="163.5">GND</text>
<text x="136.5" y="164.6">GND</text>
<text x="219.4" y="164.9">USB_D+</text>
<text x="235.2" y="163.5">GND</text>
<text x="280" y="163.5">7</text>
<text x="387.1" y="163.5">2</text>
<text x="387.1" y="166.3">3</text>
<text x="40.9" y="168.6">VCC</text>
<text x="136.8" y="173.1">VCC</text>
<text x="163.6" y="170.3">VUSB</text>
<text x="187.5" y="173.1">GND</text>
<text x="219.4" y="170.5">USB_D-</text>
<text x="280" y="169.1">6</text>
<text x="343.7" y="173.4">PD7</text>
<text x="343.7" y="170.5">PD6</text>
<text x="387.1" y="169.1">4</text>
<text x="387.1" y="171.9">5</text>
<text x="31.6" y="174.8">1</text>
<text x="31.6" y="177.6">2</text>
<text x="218.5" y="178.7">GND</text>
<text x="280" y="174.8">5</text>
<text x="305.1" y="174.8">2</text>
<text x="387.1" y="174.8">6</text>
<text x="31.6" y="180.4">3</text>
<text x="31.6" y="183.2">4</text>
<text x="376.4" y="183.2">GND</text>
<text x="31.6" y="186">5</text>
<text x="31.6" y="188.8">6</text>
<text x="31.6" y="191.7">7</text>
<text x="280" y="191.7">1</text>
<text x="31.6" y="194.5">8</text>
<text x="280" y="197.3">7</text>
<text x="280" y="194.5">3</text>
<text x="37.8" y="203">GND</text>
<text x="180.2" y="201">SPI_SS</text>
<text x="215.1" y="200.1">1</text>
<text x="237.4" y="202.9">6</text>
<text x="237.4" y="200.1">7</text>
<text x="280" y="202.9">6</text>
<text x="346.5" y="198.7">HWBE</text>
<text x="399" y="198.5">GND</text>
<text x="180.2" y="209.4">DIO_4</text>
<text x="198.5" y="206.9">GND</text>
<text x="215.1" y="208.6">2</text>
<text x="215.1" y="205.8">3</text>
<text x="237.4" y="208.6">4</text>
<text x="237.4" y="205.8">5</text>
<text x="280" y="208.6">5</text>
<text x="305.1" y="208.6">2</text>
<text x="180.2" y="215.1">SPI_SCK</text>
<text x="180.2" y="220.7">SPI_MiSO</text>
<text x="180.2" y="217.9">SPI_MOSI</text>
<text x="86.6" y="226.7">VUSB</text>
<text x="346.5" y="224.1">SLFSTRT</text>
<text x="399" y="223.8">GND</text>
<text x="170" y="234">1</text>
<text x="195.1" y="234">5</text>
<text x="106.6" y="235.4">USB_D-</text>
<text x="134.8" y="235.1">VUSB</text>
<text x="170" y="239.6">3</text>
<text x="195.1" y="239.6">4</text>
<text x="224.2" y="235.1">VCC</text>
<text x="45.7" y="242.4">1</text>
<text x="45.7" y="245.2">2</text>
<text x="170" y="245.2">2</text>
<text x="331.3" y="242.4">KENNETH SCOTT VITALE(R)</text>
<text x="331.3" y="245.3">2200 WINTER SPRINGS BLVD</text>
<text x="45.7" y="248.1">3</text>
<text x="45.7" y="250.9">4</text>
<text x="331.3" y="248.1">SUITE 106-123</text>
<text x="331.3" y="250.9">OVIEDO, FLA</text>
<text x="97.3" y="252">GND</text>
<text x="325.7" y="256.5">Title</text>
<text x="34.7" y="260.5" transform="rotate(-90 34.7 260.5)">5</text>
<text x="106.6" y="260.8">USB_D+</text>
<text x="337" y="259.4">Mega32U4 Eval I/O (w/ SPI Expander)</text>
<text x="26.5" y="267.8">GND</text>
<text x="325.7" y="265">Size</text>
<text x="328.5" y="267.8">B</text>
<text x="337" y="265">Document Number</text>
<text x="337" y="267.8">IO_EVAL_V12-M32.DSN</text>
<text x="418.7" y="265">Rev</text>
<text x="421.5" y="267.8">1.2</text>
<text x="148" y="270.6">GND</text>
<text x="159.3" y="270.6">GND</text>
<text x="201.6" y="270.6">GND</text>
<text x="325.7" y="273.5">Date:</text>
<text x="337" y="273.5">Monday, July 09, 2012</text>
<text x="382.1" y="273.5">Sheet</text>
<text x="396.2" y="273.5">1</text>
<text x="404.6" y="273.5">of</text>
<text x="413.1" y="273.5">1</text>
</g>
<g font-size="2.5" fill="#004080">
<text x="344" y="15.8">VCC</text>
<text x="363.4" y="15.8">V+</text>
<text x="177.7" y="18.6">MISO</text>
<text x="177.7" y="21.4">SCK</text>
<text x="185.3" y="21.4">MOSI</text>
<text x="186.4" y="18.6">VDD</text>
<text x="344" y="21.4">C2-</text>
<text x="364" y="21.4">V-</text>
<text x="177.7" y="24.2">RST</text>
<text x="186.1" y="24.2">GND</text>
<text x="344" y="27.1">C2-</text>
<text x="364" y="27.1">V-</text>
<text x="344" y="32.7">C2+</text>
<text x="362.4" y="32.7">C1-</text>
<text x="344" y="38.3">C2+</text>
<text x="361.8" y="38.3">C1+</text>
<text x="344" y="44">RX2O</text>
<text x="360.9" y="44">RX2I</text>
<text x="344" y="49.6">RX1O</text>
<text x="360.9" y="49.6">RX1I</text>
<text x="149.5" y="55.3">PF0 (ADC0)</text>
<text x="183.1" y="58.1" transform="rotate(-90 183.1 58.1)">VCC</text>
<text x="185.9" y="58.1" transform="rotate(-90 185.9 58.1)">VCC</text>
<text x="198.1" y="55.3">(OC3A/OC4A) PC6</text>
<text x="344" y="58.1">TX2I</text>
<text x="359.9" y="58.1">TX2O</text>
<text x="149.5" y="60.9">PF1 (ADC1)</text>
<text x="192.3" y="60.9">(ICP3/CLK0/OC4A) PC7</text>
<text x="344" y="63.7">TX1I</text>
<text x="359.9" y="63.7">TX1O</text>
<text x="149.5" y="66.5">PF4 (ADC4/TCK)</text>
<text x="193.8" y="69.4">(OC0B/SCL/INT0) PD0</text>
<text x="149.5" y="72.2">PF5 (ADC5/TMS)</text>
<text x="149.5" y="77.8">PF6 (ADC6/TDO)</text>
<text x="201.2" y="75">(SDA/INT1) PD1</text>
<text x="149.5" y="83.5">PF7 (ADC7/TDI)</text>
<text x="199.6" y="80.6">(RXD1/INT2) PD2</text>
<text x="199.9" y="86.3">(TXD1/INT3) PD3</text>
<text x="149.5" y="91.9">PB0 (SS/PCINT0)</text>
<text x="199.5" y="91.9">(ICP1/ADC8) PD4</text>
<text x="149.5" y="97.6">PB1(PCINT1/SCLK)</text>
<text x="200.2" y="97.6">(XCK1/CTS) PD5</text>
<text x="149.5" y="103.2">PB2 (PDI/PCINT2/MOSI)</text>
<text x="194.4" y="103.2">(T1/OC4D/ADC9) PD6</text>
<text x="149.5" y="108.8">PB3 (PDO/PCINT3/MISO)</text>
<text x="193" y="108.8">(T0/OC4D/ADC10) PD7</text>
<text x="149.5" y="114.5">PB4 (PCINT4/ADC11)</text>
<text x="206.8" y="114.5">(HWB) PE2</text>
<text x="149.5" y="125.8">PB6 (PCINT6/OC1B/OC4B/ADC13)</text>
<text x="149.5" y="120.1">PB5 (PCINT5/OC1A/OC4B/ADC12)</text>
<text x="200.9" y="120.1">(INT6/AIN0) PE6</text>
<text x="149.5" y="131.4">PB7 PCINT7/OC0A/OC1C/RTS)</text>
<text x="211.5" y="128.6">RESET</text>
<text x="211.5" y="137">AVCC1</text>
<text x="149.5" y="142.7">XTAL1</text>
<text x="211.5" y="142.7">AVCC2</text>
<text x="149.5" y="148.3">XTAL2</text>
<text x="213.2" y="148.3">AREF</text>
<text x="160.5" y="151.4" transform="rotate(-90 160.5 151.4)">GND</text>
<text x="163.3" y="151.4" transform="rotate(-90 163.3 151.4)">GND</text>
<text x="166.2" y="151.4" transform="rotate(-90 166.2 151.4)">GND</text>
<text x="169" y="151.4" transform="rotate(-90 169 151.4)">GND</text>
<text x="177.4" y="151.4" transform="rotate(-90 177.4 151.4)">VBus</text>
<text x="183.1" y="151.4" transform="rotate(-90 183.1 151.4)">UGnd</text>
<text x="188.7" y="151.4" transform="rotate(-90 188.7 151.4)">UVcc</text>
<text x="194.4" y="151.4" transform="rotate(-90 194.4 151.4)">UCap</text>
<text x="202.8" y="151.4" transform="rotate(-90 202.8 151.4)">D-</text>
<text x="208.4" y="151.4" transform="rotate(-90 208.4 151.4)">D+</text>
<text x="284.8" y="159.6">CS</text>
<text x="284.8" y="165.2">HOLD</text>
<text x="284.8" y="162.4">WP</text>
<text x="284.8" y="170.9">SCLK</text>
<text x="284.8" y="176.5">SI</text>
<text x="298" y="176.5">SO</text>
<text x="284.8" y="196.2">WP</text>
<text x="284.8" y="193.4">CS</text>
<text x="219.9" y="201.9">G</text>
<text x="231" y="201.9">Y3</text>
<text x="284.8" y="199.1">HOLD</text>
<text x="219.9" y="207.5">B</text>
<text x="231" y="207.5">Y1</text>
<text x="231" y="204.7">Y2</text>
<text x="284.8" y="204.7">SCLK</text>
<text x="219.9" y="210.3">A</text>
<text x="231" y="210.3">Y0</text>
<text x="284.8" y="210.3">SI</text>
<text x="298" y="210.3">SO</text>
<text x="174.8" y="235.7">VIN</text>
<text x="184.7" y="235.7">VOUT</text>
<text x="174.8" y="241.3">SHDN</text>
<text x="188.4" y="241.3">BP</text>
<text x="174.8" y="247">GND</text>
</g>
<g font-size="2.5" fill="#ff0080">
<text x="204.4" y="188.6">Example: SPI Interface Expander</text>
<text x="207.2" y="191.3">Use &quot;DIO_4&quot; (PB4) to select.</text>
</g>
<g font-size="2.5" fill="#f00">
<text x="365.1" y="202.7">Close to enable invoke</text>
<text x="365.1" y="205.4">bootloader at reset.</text>
<text x="365.1" y="228.1">Close to enable invoke</text>
<text x="365.1" y="230.8">Self-Start at reset.</text>
<text x="55" y="245">D-</text>
<text x="55" y="250.6">UID</text>
<text x="55" y="247.8">D+</text>
</g>
<g font-size="1">
<text x="44" y="3">5</text>
<text x="129.1" y="3">4</text>
<text x="214.3" y="3">3</text>
<text x="299.4" y="3">2</text>
<text x="384.6" y="3">1</text>
<text x=".4" y="38.1">D</text>
<text x="427.5" y="38.1">D</text>
<text x=".4" y="105.7">C</text>
<text x="427.5" y="105.7">C</text>
<text x=".4" y="173.4">B</text>
<text x="427.5" y="173.4">B</text>
<text x=".4" y="241.1">A</text>
<text x="427.5" y="241.1">A</text>
<text x="44" y="275.1">5</text>
<text x="129.1" y="275.1">4</text>
<text x="214.3" y="275.1">3</text>
<text x="299.4" y="275.1">2</text>
<text x="384.6" y="275.1">1</text>
</g>
</svg>
